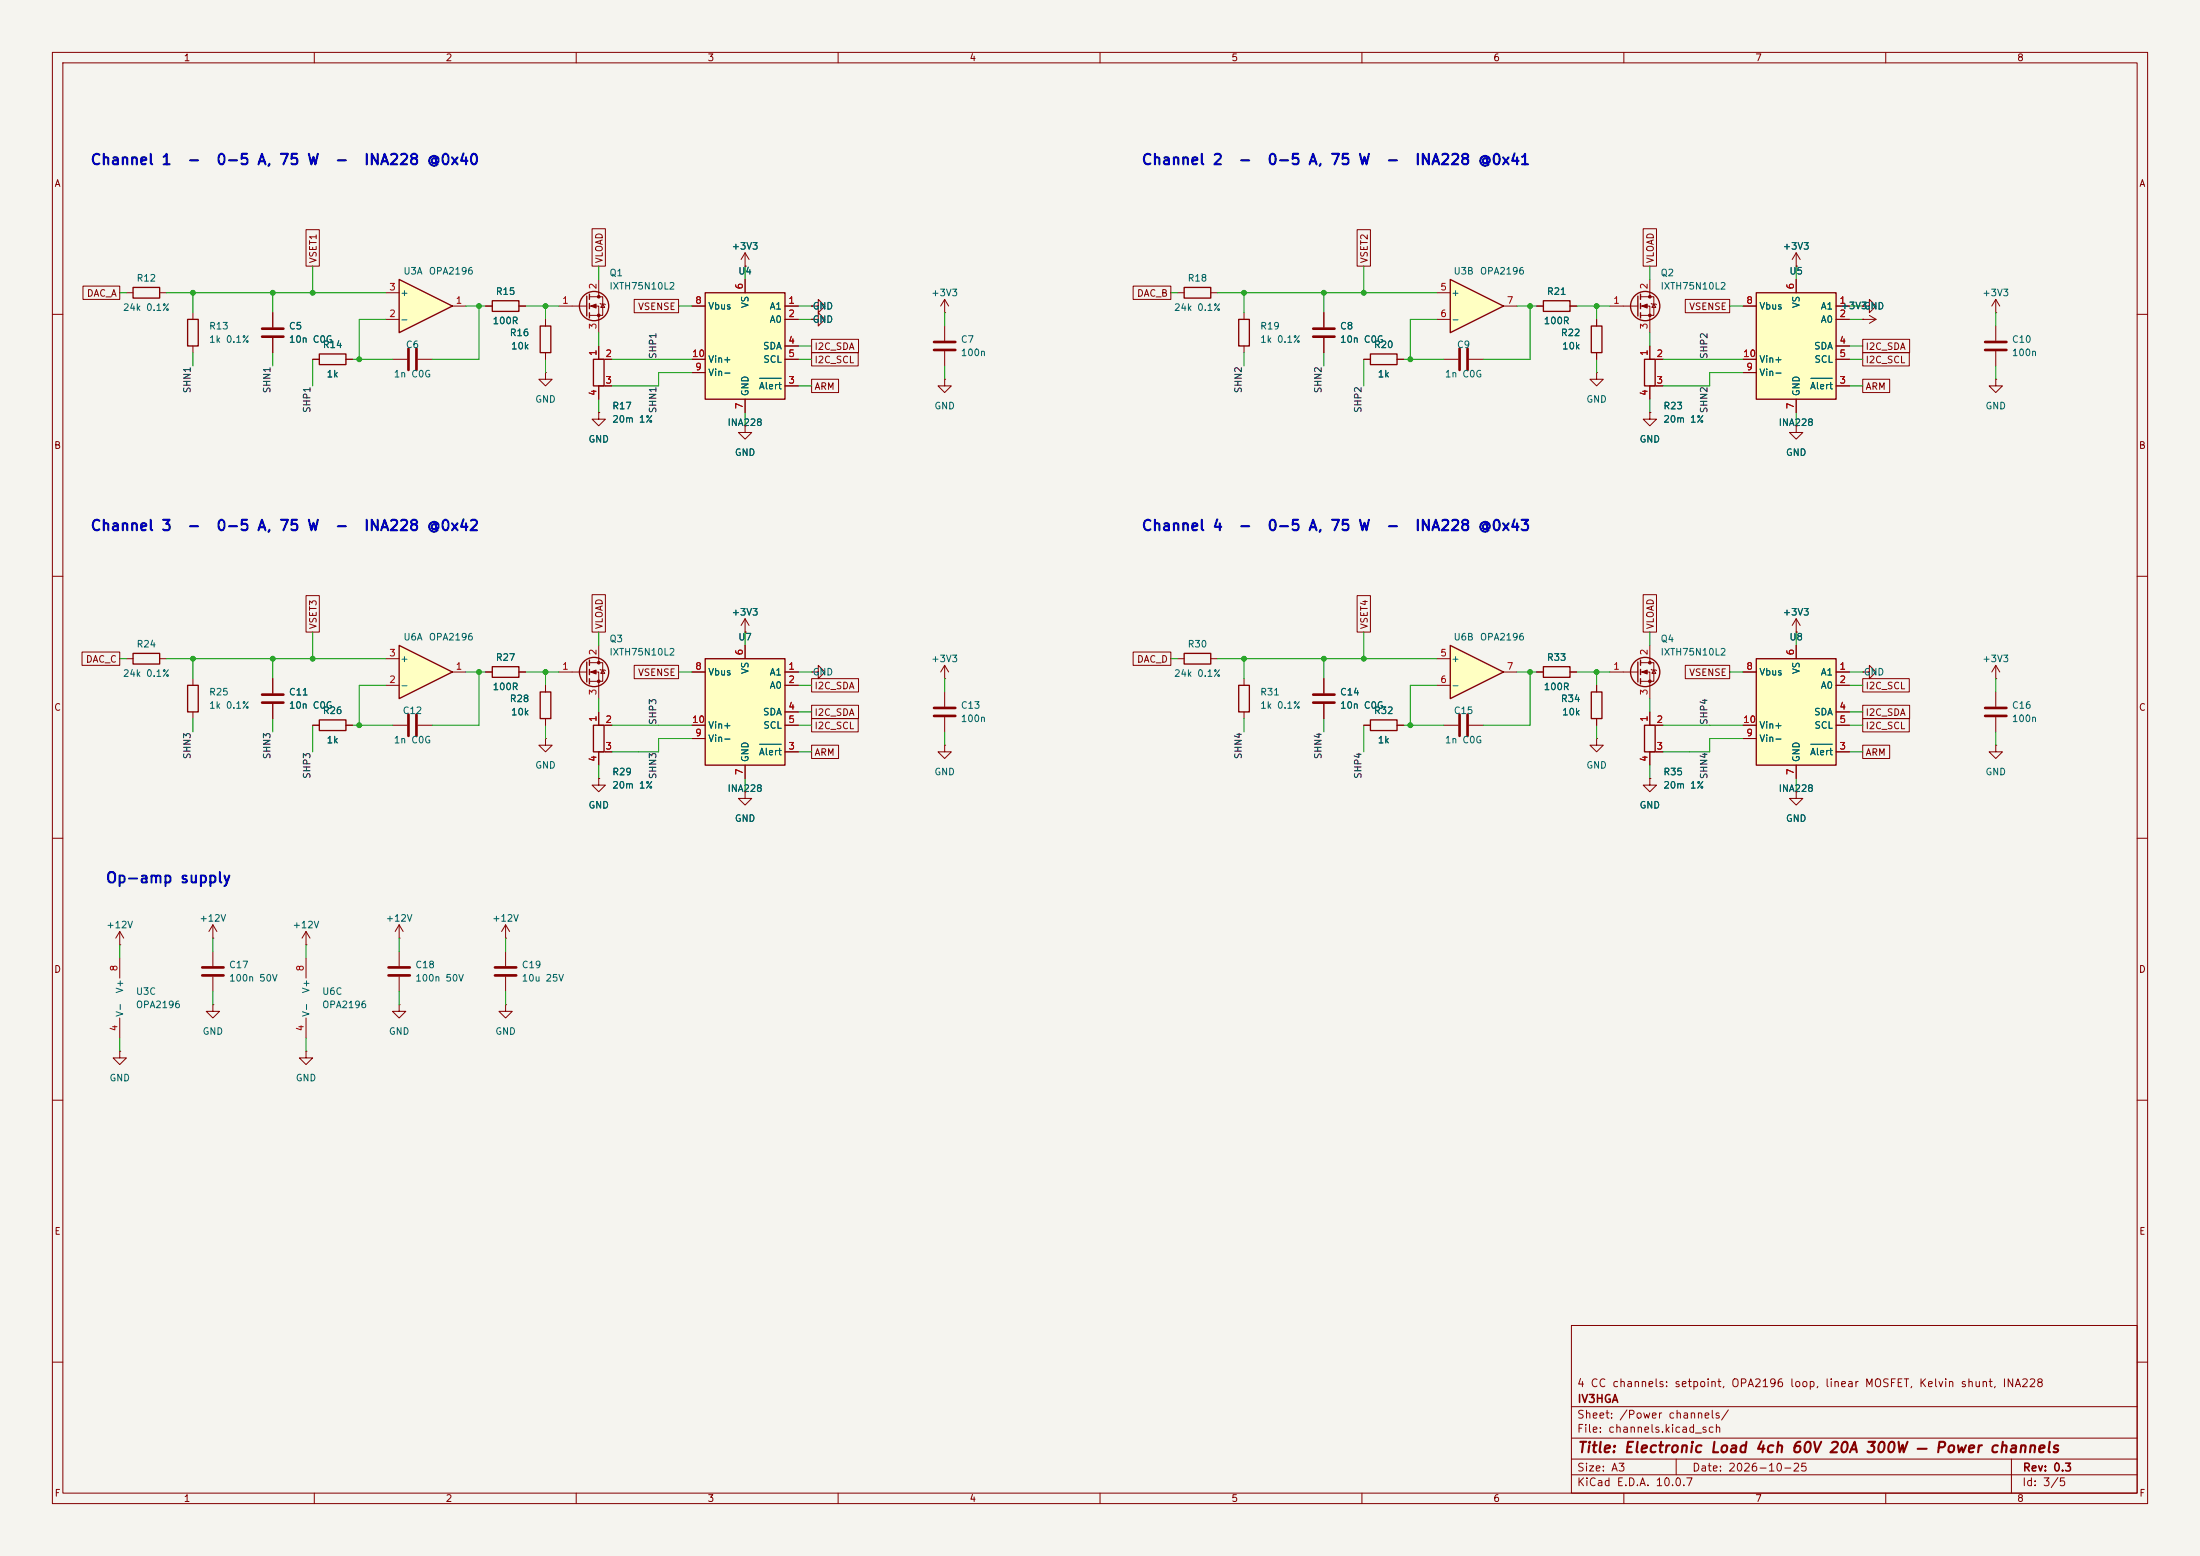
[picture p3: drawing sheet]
<svg xmlns="http://www.w3.org/2000/svg" width="420mm" height="297mm" viewBox="0 0 420 297" stroke-linecap="round" stroke-linejoin="round" font-family="sans-serif">
<path d="M0 0h420v297h-420z" fill="#f5f4ef" stroke="#f5f4ef" stroke-width=".19"/>
<g fill="none" stroke="#840000" stroke-width=".19">
<path d="M10 10h400v277h-400zM12 12h396v273h-396zM60 10v2M110 10v2M160 10v2M210 10v2M260 10v2M310 10v2M360 10v2M24.1 55.9h1.3M30.5 55.9h1.2M36.8 59.7v1.3"/>
<path d="M106.7 58.4h5.3M112.5 56.6h2.6v3.6h-2.6M112.5 58.4h1.8v5.1M114.3 53.3v3.3M114.6 57.9l1 .3M115.1 58l.3 .7h-.7zM10 60h2M36.8 66v1.3M59.7 68.6h1.3M66 68.6h1.3M408 60h2M10 110h2"/>
<path d="M408 110h2M307.3 128.3h5.4M313.2 126.5h2.5v3.5h-2.5M313.2 128.3h1.8v5.1M315 123.2v3.3M315.2 127.8l1 .2M315.7 127.9l.4 .6h-.8zM10 160h2M342.9 151.1v1.3h1.3l-1.3 1.3-1.3-1.3h1.3M342.9 151.1h.1M408 160h2M10 210h2"/>
<path d="M408 210h2M300 253h108v32h-108zM10 260h2M300 278.5h108M300 274.5h108M300 268.5h108M320 278.5v3M384 278.5v6.5M408 260h2M60 285v2M110 285v2M160 285v2"/>
<path d="M210 285v2M260 285v2M300 281.5h108M310 285v2M360 285v2"/>
</g>
<g fill="none" stroke="#840000" stroke-width=".25">
<path d="M25.4 54.9h5.1v2h-5.1zM112 56.5v3.8M112.5 56.1v1.1M112.5 57.9v1M112.5 59.7v1M35.8 61h2v5h-2zM61 67.6h5v2h-5zM312.7 126.4v3.8M313.2 126v1M313.2 127.8v1M313.2 129.5v1.1"/>
<circle cx="113.4" cy="58.4" r="2.79"/>
<circle cx="314.1" cy="128.3" r="2.79"/>
</g>
<g fill="#840000" stroke="#840000" stroke-width=".19">
<path d="M112.8 58.4l1-.4v.8z"/>
<path d="M313.4 128.3l1.1-.4v.8z"/>
<circle cx="114.3" cy="56.6" r=".25"/>
<circle cx="114.3" cy="60.2" r=".25"/>
<circle cx="315" cy="126.5" r=".25"/>
<circle cx="315" cy="130" r=".25"/>
</g>
<path d="M76.2 53.3l10.2 5.1-10.2 5.1z" fill="#ffffc2"/>
<path d="M76.2 53.3l10.2 5.1-10.2 5.1zM94 57.4h5.1v2h-5.1zM103.1 62.2h2.1v5.1h-2.1z" fill="none" stroke="#840000" stroke-width=".25"/>
<path d="M73.7 55.9h2.5M86.4 58.4h2.5M92.7 58.4h1.3M99.1 58.4h1.2M73.7 61h2.5M74.9 68.6h2.8M79.8 68.6h2.7M104.1 61v1.2M104.1 67.3v1.3" fill="none" stroke="#840000" stroke-width=".19"/>
<path d="M78 66.5v4.1M79.5 66.5v4.1" fill="none" stroke="#840000" stroke-width=".51"/>
<path d="M335.3 125.7h15.2v20.4h-15.2z" fill="#ffffc2"/>
<path d="M113.3 68.6h2v5.1h-2zM335.3 125.7h15.2v20.4h-15.2z" fill="none" stroke="#840000" stroke-width=".25"/>
<g fill="none" stroke="#840000" stroke-width=".19">
<path d="M142.2 50.8h.1M142.2 48.3l-.7 1.2M142.2 48.3l.8 1.2M142.2 48.3v2.5M104.1 71.1v1.3h1.3l-1.3 1.3-1.2-1.3h1.2M104.1 71.1h.1M114.3 78.7v1.3h1.3l-1.3 1.3-1.3-1.3h1.3M114.3 78.7h.1M114.3 66v2.6h2.5M116.8 73.7h-2.5v2.5M332.7 128.3h2.6M332.7 138.4h2.6"/>
<path d="M342.9 123.2v2.5M350.5 128.3h2.6M350.5 130.8h2.6M350.5 135.9h2.6M350.5 138.4h2.6M332.7 141h2.6M342.9 146.1v2.5M350.5 143.5h2.6"/>
</g>
<path d="M345.7 142.1h4.1" fill="none" stroke="#006464" stroke-width=".19"/>
<path d="M134.6 55.9h15.3v20.3h-15.3z" fill="#ffffc2"/>
<path d="M134.6 55.9h15.3v20.3h-15.3z" fill="none" stroke="#840000" stroke-width=".25"/>
<g fill="none" stroke="#840000" stroke-width=".19">
<path d="M132.1 58.4h2.5M142.2 53.3v2.6M149.9 58.4h2.5M154.9 58.4h1.3v-1.2l1.3 1.2-1.3 1.3v-1.3M154.9 58.4h.1M132.1 68.6h2.5M132.1 71.1h2.5M142.2 76.2v2.5M149.9 61h2.5M149.9 73.7h2.5M149.9 66h2.5M149.9 68.6h2.5"/>
<path d="M154.9 61h1.3v-1.3l1.3 1.3-1.3 1.2v-1.2M154.9 61h.1"/>
</g>
<path d="M145 72.2h4.1" fill="none" stroke="#006464" stroke-width=".19"/>
<path d="M76.2 123.2l10.2 5.1-10.2 5.1z" fill="#ffffc2"/>
<path d="M313.9 68.6h2.1v5.1h-2.1zM76.2 123.2l10.2 5.1-10.2 5.1z" fill="none" stroke="#840000" stroke-width=".25"/>
<g fill="none" stroke="#840000" stroke-width=".19">
<path d="M381 59.7h.1M381 57.2l-.8 1.2M381 57.2l.8 1.2M381 57.2v2.5M315 78.7v1.3h1.2l-1.2 1.3-1.3-1.3h1.3M315 78.7h.1M315 66v2.6h2.5M317.5 73.7h-2.5v2.5M73.7 130.8h2.5M73.7 125.7h2.5M86.4 128.3h2.5M304.8 141v1.2h1.3l-1.3 1.3-1.3-1.3h1.3"/>
<path d="M304.8 141h.1"/>
</g>
<path d="M335.3 55.9h15.2v20.3h-15.2z" fill="#ffffc2"/>
<path d="M335.3 55.9h15.2v20.3h-15.2zM313.9 138.4h2.1v5.1h-2.1z" fill="none" stroke="#840000" stroke-width=".25"/>
<g fill="none" stroke="#840000" stroke-width=".19">
<path d="M332.7 58.4h2.6M342.9 50.8h.1M342.9 48.3v2.5M342.9 53.3v2.6M342.9 48.3l-.8 1.2M342.9 48.3l.8 1.2M350.5 58.4h2.6M355.6 58.4h1.3v-1.2l1.2 1.2-1.2 1.3v-1.3M355.6 58.4h.1M332.7 68.6h2.6M332.7 71.1h2.6M342.9 76.2v2.5"/>
<path d="M350.5 61h2.6M350.5 73.7h2.6M350.5 66h2.6M350.5 68.6h2.6M355.6 61h.1M355.6 61h2.5M356.9 60.2l1.2 .8M358.1 61l-1.2 .7M381 72.4v1.3h1.3l-1.3 1.2-1.3-1.2h1.3M381 72.4h.1M381 62.2v2.8M381 67.1v2.8"/>
<path d="M342.9 81.3v1.3h1.3l-1.3 1.2-1.3-1.2h1.3M342.9 81.3h.1M342.9 118.1v2.6M342.9 118.1l-.8 1.3M342.9 118.1l.8 1.3M74.9 138.4h2.8M79.8 138.4h2.7M315 135.9v2.5h2.5M342.9 120.7h.1M355.6 128.3h1.3v-1.3l1.2 1.3-1.2 1.2v-1.2M355.6 128.3h.1M381 129.5h.1"/>
<path d="M381 127v2.5M381 132.1v2.8M381 136.9v2.8M381 127l-.8 1.3M381 127l.8 1.3M315 148.6v1.3h1.2l-1.2 1.2-1.3-1.2h1.3M315 148.6h.1M317.5 143.5h-2.5v2.6M381 142.2v1.3h1.3l-1.3 1.3-1.3-1.3h1.3M381 142.2h.1"/>
</g>
<path d="M345.7 72.2h4.1" fill="none" stroke="#006464" stroke-width=".19"/>
<path d="M379 65.3h4M379 66.8h4M78 136.4v4.1M79.5 136.4v4.1M379 135.1h4M379 136.7h4" fill="none" stroke="#840000" stroke-width=".51"/>
<path d="M134.6 125.7h15.3v20.4h-15.3z" fill="#ffffc2"/>
<g fill="none" stroke="#840000" stroke-width=".25">
<path d="M312.7 56.5v3.8M313.2 56.1v1.1M313.2 57.9v1M313.2 59.7v1M25.4 124.7h5.1v2h-5.1zM35.8 130.8h2v5.1h-2zM61 137.4h5v2h-5zM94 127.3h5.1v2h-5.1zM103.1 132.1h2.1v5.1h-2.1zM112 126.4v3.8M112.5 126v1M112.5 127.8v1"/>
<path d="M112.5 129.5v1.1M113.3 138.4h2v5.1h-2zM134.6 125.7h15.3v20.4h-15.3zM226.1 124.7h5v2h-5zM236.5 130.8h2v5.1h-2zM261.6 137.4h5.1v2h-5.1zM303.8 132.1h2v5.1h-2z"/>
<circle cx="314.1" cy="58.4" r="2.79"/>
<circle cx="113.4" cy="128.3" r="2.79"/>
</g>
<g fill="none" stroke="#840000" stroke-width=".19">
<path d="M52.1 59.7v2.8M180.3 59.7h.1M180.3 57.2v2.5M180.3 57.2l-.7 1.2M180.3 57.2l.8 1.2M307.3 58.4h5.4M313.2 56.6h2.5v3.6h-2.5M313.2 58.4h1.8v5.1M315 53.3v3.3M315.2 57.9l1 .3M315.7 58l.4 .7h-.8zM52.1 64.5v2.8"/>
<path d="M180.3 72.4v1.3h1.3l-1.3 1.2-1.2-1.2h1.2M180.3 72.4h.1M180.3 62.2v2.8M180.3 67.1v2.8M142.2 81.3v1.3h1.3l-1.3 1.2-1.2-1.2h1.2M142.2 81.3h.1M142.2 118.1v2.6M142.2 118.1l-.7 1.3M142.2 118.1l.8 1.3M24.1 125.7h1.3M30.5 125.7h1.2M36.8 129.5v1.3"/>
<path d="M36.8 135.9v1.3M52.1 129.5v2.8M52.1 134.4v2.8M59.7 138.4h1.3M66 138.4h1.3M92.7 128.3h1.3M99.1 128.3h1.2M104.1 130.8v1.3M104.1 137.2v1.2M106.7 128.3h5.3M112.5 126.5h2.6v3.5h-2.6M112.5 128.3h1.8v5.1"/>
<path d="M114.3 135.9v2.5h2.5M114.3 123.2v3.3M114.6 127.8l1 .2M115.1 127.9l.3 .6h-.7zM132.1 128.3h2.5M132.1 138.4h2.5M142.2 120.7h.1M142.2 123.2v2.5M149.9 128.3h2.5M149.9 130.8h2.5M149.9 135.9h2.5M149.9 138.4h2.5"/>
<path d="M154.9 128.3h1.3v-1.3l1.3 1.3-1.3 1.2v-1.2M154.9 128.3h.1M180.3 129.5h.1M180.3 127v2.5M180.3 132.1v2.8M180.3 136.9v2.8M180.3 127l-.7 1.3M180.3 127l.8 1.3M224.8 125.7h1.3M231.1 125.7h1.3M237.5 129.5v1.3M237.5 135.9v1.3"/>
<path d="M252.7 129.5v2.8M252.7 134.4v2.8M260.3 138.4h1.3M266.7 138.4h1.3M275.6 138.4h2.8M280.4 138.4h2.8M304.8 130.8v1.3M304.8 137.2v1.2M104.1 141v1.2h1.3l-1.3 1.3-1.2-1.3h1.2M104.1 141h.1M114.3 148.6v1.3h1.3l-1.3 1.2-1.3-1.2h1.3M114.3 148.6h.1"/>
<path d="M116.8 143.5h-2.5v2.6M132.1 141h2.5M142.2 151.1v1.3h1.3l-1.3 1.3-1.2-1.3h1.2M142.2 151.1h.1M142.2 146.1v2.5M149.9 143.5h2.5M180.3 142.2v1.3h1.3l-1.3 1.3-1.2-1.3h1.2M180.3 142.2h.1M22.9 177.8v2.5M22.9 177.8l-.8 1.3M22.9 177.8l.7 1.3M40.6 179.1h.1"/>
<path d="M40.6 176.5l-.7 1.3M40.6 176.5l.8 1.3M40.6 176.5v2.6M58.4 177.8v2.5M58.4 177.8l-.7 1.3M58.4 177.8l.8 1.3M76.2 179.1h.1M76.2 176.5l-.8 1.3M76.2 176.5l.8 1.3M76.2 176.5v2.6M96.5 179.1h.1M96.5 176.5v2.6"/>
<path d="M96.5 176.5l-.7 1.3M96.5 176.5l.8 1.3M22.9 180.3h.1M22.9 182.9v3.8M22.9 194.3v3.8M40.6 191.8v1.2h1.3l-1.3 1.3-1.2-1.3h1.2M40.6 191.8h.1M40.6 181.6v2.8M40.6 186.4v2.8M58.4 180.3h.1M58.4 182.9v3.8M58.4 194.3v3.8"/>
<path d="M76.2 191.8v1.2h1.3l-1.3 1.3-1.3-1.3h1.3M76.2 191.8h.1M76.2 181.6v2.8M76.2 186.4v2.8M96.5 191.8v1.2h1.3l-1.3 1.3-1.3-1.3h1.3M96.5 191.8h.1M96.5 181.6v2.8M96.5 186.4v2.8M22.9 200.7v1.2h1.2l-1.2 1.3-1.3-1.3h1.3M22.9 200.7h.1M58.4 200.7v1.2h1.3l-1.3 1.3-1.3-1.3h1.3M58.4 200.7h.1"/>
</g>
<path d="M145 142.1h4.1" fill="none" stroke="#006464" stroke-width=".19"/>
<g fill="none" stroke="#840000" stroke-width=".51">
<path d="M50 62.7h4.1M50 64.3h4.1M178.3 65.3h4.1M178.3 66.8h4.1M50 132.6h4.1M50 134.1h4.1M178.3 135.1h4.1M178.3 136.7h4.1M250.7 132.6h4.1M250.7 134.1h4.1M278.6 136.4v4.1M280.2 136.4v4.1"/>
<path d="M38.6 184.7h4.1M38.6 186.2h4.1M74.2 184.7h4M74.2 186.2h4M94.5 184.7h4.1M94.5 186.2h4.1"/>
</g>
<g fill="#840000" stroke="#840000" stroke-width=".19">
<path d="M112.8 128.3l1-.4v.8z"/>
<path d="M313.4 58.4l1.1-.4v.8z"/>
<circle cx="114.3" cy="126.5" r=".25"/>
<circle cx="114.3" cy="130" r=".25"/>
<circle cx="315" cy="56.6" r=".25"/>
<circle cx="315" cy="60.2" r=".25"/>
</g>
<path d="M276.9 123.2l10.1 5.1-10.1 5.1z" fill="#ffffc2"/>
<path d="M226.1 54.9h5v2h-5zM294.6 57.4h5.1v2h-5.1zM236.5 61h2v5h-2zM303.8 62.2h2v5.1h-2zM276.9 123.2l10.1 5.1-10.1 5.1z" fill="none" stroke="#840000" stroke-width=".25"/>
<g fill="none" stroke="#840000" stroke-width=".19">
<path d="M224.8 55.9h1.3M231.1 55.9h1.3M237.5 59.7v1.3M252.7 59.7v2.8M293.4 58.4h1.2M299.7 58.4h1.3M237.5 66v1.3M252.7 64.5v2.8M304.8 71.1v1.3h1.3l-1.3 1.3-1.3-1.3h1.3M304.8 71.1h.1M304.8 61v1.2M304.8 67.3v1.3"/>
<path d="M274.3 125.7h2.6M274.3 130.8h2.6M287 128.3h2.6"/>
</g>
<path d="M250.7 62.7h4.1M250.7 64.3h4.1" fill="none" stroke="#840000" stroke-width=".51"/>
<path d="M276.9 53.3l10.1 5.1-10.1 5.1z" fill="#ffffc2"/>
<path d="M276.9 53.3l10.1 5.1-10.1 5.1zM261.6 67.6h5.1v2h-5.1zM294.6 127.3h5.1v2h-5.1z" fill="none" stroke="#840000" stroke-width=".25"/>
<g fill="none" stroke="#840000" stroke-width=".19">
<path d="M15.8 54.6h7.1v2.6h-7.1zM52.1 59.7v2.8M58.4 43.8h2.6v7h-2.6zM92.7 58.4h1.3M99.1 58.4h1.2M113 43.7h2.6v7.1h-2.6zM121.1 57.1h8.4v2.6h-8.4zM132.1 58.4h2.5M142.2 50.8h.1M142.2 53.3v2.6M149.9 58.4h2.5M154.9 58.4h.1"/>
<path d="M216.3 54.6h7.2v2.6h-7.2zM252.7 59.7v2.8M259.1 43.8h2.5v7h-2.5zM274.3 55.9h2.6M287 58.4h2.6M293.4 58.4h1.2M299.7 58.4h1.3M313.7 43.7h2.5v7.1h-2.5zM321.7 57.1h8.5v2.6h-8.5zM332.7 58.4h2.6M342.9 50.8h.1M342.9 53.3v2.6"/>
<path d="M350.5 58.4h2.6M355.6 58.4h.1M52.1 64.5v2.8M59.7 68.6h1.3M66 68.6h1.3M104.1 61v1.2M104.1 67.3v1.3M114.3 78.7h.1M114.3 66v2.6M114.3 73.7v2.5M115.6 68.6h1.2M115.6 73.7h1.2"/>
<path d="M132.1 68.6h2.5M132.1 71.1h2.5M142.2 76.2v2.5M149.9 61h2.5M149.9 68.6h2.5M149.9 73.7h2.5M149.9 66h2.5M154.9 67.3h8.9v2.6h-8.9zM154.9 72.4h5.2v2.5h-5.2zM154.9 64.8h9v2.5h-9zM154.9 61h.1M252.7 64.5v2.8"/>
<path d="M260.3 68.6h1.3M266.7 68.6h1.3M274.3 61h2.6M275.6 68.6h2.8M280.4 68.6h2.8M304.8 61v1.2M304.8 67.3v1.3M315 78.7h.1M315 66v2.6M315 73.7v2.5M316.2 68.6h1.3M316.2 73.7h1.3"/>
<path d="M332.7 68.6h2.6M332.7 71.1h2.6M342.9 76.2v2.5M350.5 61h2.6M350.5 68.6h2.6M350.5 73.7h2.6M350.5 66h2.6M355.6 72.4h5.1v2.5h-5.1zM355.6 64.8h9v2.5h-9zM355.6 67.3h8.9v2.6h-8.9zM355.6 61h.1M142.2 81.3h.1"/>
<path d="M342.9 81.3h.1M58.4 113.7h2.6v7h-2.6zM113 113.5h2.6v7.2h-2.6zM259.1 113.7h2.5v7h-2.5zM313.7 113.5h2.5v7.2h-2.5zM15.7 124.5h7.2v2.5h-7.2zM52.1 129.5v2.8M52.1 134.4v2.8M59.7 138.4h1.3M66 138.4h1.3M92.7 128.3h1.3M99.1 128.3h1.2"/>
<path d="M104.1 130.8v1.3M104.1 137.2v1.2M114.3 135.9v2.5M115.6 138.4h1.2M121.1 127h8.4v2.5h-8.4zM132.1 128.3h2.5M132.1 138.4h2.5M142.2 120.7h.1M142.2 123.2v2.5M149.9 128.3h2.5M149.9 138.4h2.5M149.9 130.8h2.5"/>
<path d="M149.9 135.9h2.5M154.9 129.5h9v2.6h-9zM154.9 137.2h8.9v2.5h-8.9zM154.9 134.6h9v2.6h-9zM216.3 124.5h7.2v2.5h-7.2zM252.7 129.5v2.8M252.7 134.4v2.8M260.3 138.4h1.3M266.7 138.4h1.3M293.4 128.3h1.2M299.7 128.3h1.3M304.8 130.8v1.3"/>
<path d="M304.8 137.2v1.2M315 135.9v2.5M316.2 138.4h1.3M321.7 127h8.5v2.5h-8.5zM332.7 128.3h2.6M332.7 138.4h2.6M342.9 120.7h.1M342.9 123.2v2.5M350.5 128.3h2.6M350.5 138.4h2.6M350.5 130.8h2.6M350.5 135.9h2.6"/>
<path d="M355.6 134.6h9v2.6h-9zM355.6 129.5h8.9v2.6h-8.9zM355.6 137.2h8.9v2.5h-8.9zM114.3 148.6h.1M114.3 143.5v2.6M115.6 143.5h1.2M132.1 141h2.5M142.2 151.1h.1M142.2 146.1v2.5M149.9 143.5h2.5M154.9 142.2h5.2v2.6h-5.2zM315 148.6h.1"/>
<path d="M315 143.5v2.6M316.2 143.5h1.3M332.7 141h2.6M342.9 151.1h.1M342.9 146.1v2.5M350.5 143.5h2.6M355.6 142.2h5.1v2.6h-5.1z"/>
</g>
<path d="M278.6 66.5v4.1M280.2 66.5v4.1" fill="none" stroke="#840000" stroke-width=".51"/>
<g fill="none" stroke="#009600" stroke-width=".19">
<path d="M22.9 55.9h1.2M31.7 55.9h42M36.8 55.9v3.8M52.1 55.9v3.8M59.7 50.8v5.1M88.9 58.4h3.8M91.4 58.4v10.2h-8.9M100.3 58.4h6.4M104.1 58.4v2.6M114.3 50.8v2.5M129.5 58.4h2.6M142.2 50.8v2.5"/>
<path d="M152.4 58.4h2.5M180.3 59.7v2.5M223.5 55.9h1.3M232.4 55.9h41.9M237.5 55.9v3.8M252.7 55.9v3.8M260.3 50.8v5.1M289.6 58.4h3.8M292.1 58.4v10.2h-8.9M301 58.4h6.3M304.8 58.4v2.6M315 50.8v2.5"/>
<path d="M330.2 58.4h2.5M342.9 50.8v2.5M353.1 58.4h2.5M381 59.7v2.5M36.8 67.3v2.6M52.1 67.3v2.6M59.7 68.6v5.1M67.3 68.6h7.6M73.7 61h-5.1v7.6M104.1 68.6v2.5M114.3 63.5v2.5M114.3 76.2v2.5"/>
<path d="M116.8 68.6h15.3M132.1 71.1h-6.4v2.6h-8.9M142.2 78.7v2.6M152.4 68.6h2.5M152.4 73.7h2.5M152.4 66h2.5M152.4 61h2.5M180.3 69.9v2.5M237.5 67.3v2.6M252.7 67.3v2.6M260.3 68.6v5.1M268 68.6h7.6"/>
<path d="M274.3 61h-5.1v7.6M304.8 68.6v2.5M315 63.5v2.5M315 76.2v2.5M317.5 68.6h15.2M332.7 71.1h-6.3v2.6h-8.9M342.9 78.7v2.6M353.1 68.6h2.5M353.1 73.7h2.5M353.1 66h2.5M353.1 61h2.5M381 69.9v2.5"/>
<path d="M22.9 125.7h1.2M31.7 125.7h42M36.8 125.7v3.8M36.8 137.2v2.5M52.1 125.7v3.8M52.1 137.2v2.5M59.7 120.7v5M59.7 138.4v5.1M67.3 138.4h7.6M73.7 130.8h-5.1v7.6M88.9 128.3h3.8M91.4 128.3v10.1h-8.9"/>
<path d="M100.3 128.3h6.4M104.1 128.3v2.5M104.1 138.4v2.6M114.3 120.7v2.5M114.3 133.4v2.5M116.8 138.4h15.3M129.5 128.3h2.6M142.2 120.7v2.5M152.4 128.3h2.5M152.4 135.9h2.5M152.4 138.4h2.5M152.4 130.8h2.5"/>
<path d="M180.3 129.5v2.6M180.3 139.7v2.5M223.5 125.7h1.3M232.4 125.7h41.9M237.5 125.7v3.8M237.5 137.2v2.5M252.7 125.7v3.8M252.7 137.2v2.5M260.3 120.7v5M260.3 138.4v5.1M268 138.4h7.6M274.3 130.8h-5.1v7.6"/>
<path d="M289.6 128.3h3.8M292.1 128.3v10.1h-8.9M301 128.3h6.3M304.8 128.3v2.5M304.8 138.4v2.6M315 120.7v2.5M315 133.4v2.5M317.5 138.4h15.2M330.2 128.3h2.5M342.9 120.7v2.5M353.1 128.3h2.5M353.1 135.9h2.5"/>
<path d="M353.1 138.4h2.5M353.1 130.8h2.5M381 129.5v2.6M381 139.7v2.5M114.3 146.1v2.5M132.1 141h-6.4v2.5h-8.9M142.2 148.6v2.5M152.4 143.5h2.5M315 146.1v2.5M332.7 141h-6.3v2.5h-8.9M342.9 148.6v2.5M353.1 143.5h2.5"/>
<path d="M40.6 179.1v2.5M76.2 179.1v2.5M96.5 179.1v2.5M22.9 180.3v2.6M22.9 198.1v2.6M40.6 189.2v2.6M58.4 180.3v2.6M58.4 198.1v2.6M76.2 189.2v2.6M96.5 189.2v2.6"/>
</g>
<path d="M145 72.2h4.1M345.7 72.2h4.1M145 142.1h4.1M345.7 142.1h4.1" fill="none" stroke="#006464" stroke-width=".19"/>
<g fill="#009600" stroke="#009600" stroke-width=".19">
<circle cx="260.3" cy="55.9" r=".46"/>
<circle cx="304.8" cy="58.4" r=".46"/>
<circle cx="237.5" cy="55.9" r=".46"/>
<circle cx="252.7" cy="55.9" r=".46"/>
<circle cx="269.2" cy="68.6" r=".46"/>
<circle cx="237.5" cy="125.7" r=".46"/>
<circle cx="292.1" cy="58.4" r=".46"/>
<circle cx="252.7" cy="125.7" r=".46"/>
<circle cx="260.3" cy="125.7" r=".46"/>
<circle cx="269.2" cy="138.4" r=".46"/>
<circle cx="292.1" cy="128.3" r=".46"/>
<circle cx="304.8" cy="128.3" r=".46"/>
<circle cx="36.8" cy="55.9" r=".46"/>
<circle cx="52.1" cy="55.9" r=".46"/>
<circle cx="59.7" cy="55.9" r=".46"/>
<circle cx="68.6" cy="68.6" r=".46"/>
<circle cx="91.4" cy="58.4" r=".46"/>
<circle cx="104.1" cy="58.4" r=".46"/>
<circle cx="91.4" cy="128.3" r=".46"/>
<circle cx="104.1" cy="128.3" r=".46"/>
<circle cx="36.8" cy="125.7" r=".46"/>
<circle cx="52.1" cy="125.7" r=".46"/>
<circle cx="59.7" cy="125.7" r=".46"/>
<circle cx="68.6" cy="138.4" r=".46"/>
</g>
<g font-size="2" fill="#0000c2">
<text x="17.1" y="32">Channel 1</text>
<text x="35.6" y="32">-</text>
<text x="41.1" y="32">0-5 A, 75 W</text>
<text x="63.8" y="32">-</text>
<text x="69.3" y="32">INA228 @0x40</text>
<text x="217.8" y="32">Channel 2</text>
<text x="236.3" y="32">-</text>
<text x="241.8" y="32">0-5 A, 75 W</text>
<text x="264.5" y="32">-</text>
<text x="270" y="32">INA228 @0x41</text>
<text x="17.1" y="101.8">Channel 3</text>
<text x="35.6" y="101.8">-</text>
<text x="41.1" y="101.8">0-5 A, 75 W</text>
<text x="63.8" y="101.8">-</text>
<text x="69.3" y="101.8">INA228 @0x42</text>
<text x="217.8" y="101.8">Channel 4</text>
<text x="236.3" y="101.8">-</text>
<text x="241.8" y="101.8">0-5 A, 75 W</text>
<text x="264.5" y="101.8">-</text>
<text x="270" y="101.8">INA228 @0x43</text>
<text x="20.1" y="169.1">Op-amp supply</text>
</g>
<text font-size="2" fill="#840000" x="301" y="277.8">Title: Electronic Load 4ch 60V 20A 300W — Power channels</text>
<g font-size="1.5" fill="#840000">
<text x="300.9" y="265.1">4 CC channels: setpoint, OPA2196 loop, linear MOSFET, Kelvin shunt, INA228</text>
<text x="301" y="268.1">IV3HGA</text>
<text x="300.9" y="273.8">File: channels.kicad_sch</text>
<text x="300.9" y="271.1">Sheet: /Power channels/</text>
<text x="300.9" y="281.2">Size: A3</text>
<text x="322.9" y="281.2">Date: 2026-10-25</text>
<text x="386" y="281.2">Rev: 0.3</text>
<text x="300.9" y="284">KiCad E.D.A. 10.0.7</text>
<text x="385.9" y="284">Id: 3/5</text>
</g>
<g font-size="1.3" fill="#840000">
<text x="35" y="12">1</text>
<text x="85" y="12">2</text>
<text x="135" y="12">3</text>
<text x="185" y="12">4</text>
<text x="235" y="12">5</text>
<text x="285" y="12">6</text>
<text x="335" y="12">7</text>
<text x="385" y="12">8</text>
<text x="10.3" y="36">A</text>
<text x="408.3" y="36">A</text>
<text x="60.7" y="50.4" transform="rotate(-90 60.7 50.4)">VSET1</text>
<text x="115.4" y="50.4" transform="rotate(-90 115.4 50.4)">VLOAD</text>
<text x="261.4" y="50.4" transform="rotate(-90 261.4 50.4)">VSET2</text>
<text x="316" y="50.4" transform="rotate(-90 316 50.4)">VLOAD</text>
<text x="16.5" y="56.9">DAC_A</text>
<text x="121.7" y="59.5">VSENSE</text>
<text x="217" y="56.9">DAC_B</text>
<text x="322.4" y="59.5">VSENSE</text>
<text x="155.4" y="69.6">I2C_SCL</text>
<text x="155.4" y="67.1">I2C_SDA</text>
<text x="356" y="67.1">I2C_SDA</text>
<text x="356" y="69.6">I2C_SCL</text>
<text x="155.4" y="74.7">ARM</text>
<text x="356" y="74.7">ARM</text>
<text x="10.2" y="86">B</text>
<text x="408.2" y="86">B</text>
<text x="60.7" y="120.2" transform="rotate(-90 60.7 120.2)">VSET3</text>
<text x="115.4" y="120.2" transform="rotate(-90 115.4 120.2)">VLOAD</text>
<text x="261.4" y="120.2" transform="rotate(-90 261.4 120.2)">VSET4</text>
<text x="316" y="120.2" transform="rotate(-90 316 120.2)">VLOAD</text>
<text x="16.3" y="126.8">DAC_C</text>
<text x="121.7" y="129.3">VSENSE</text>
<text x="155.4" y="131.9">I2C_SDA</text>
<text x="217" y="126.8">DAC_D</text>
<text x="322.4" y="129.3">VSENSE</text>
<text x="356" y="131.9">I2C_SCL</text>
<text x="10.2" y="136">C</text>
<text x="155.4" y="136.9">I2C_SDA</text>
<text x="356" y="136.9">I2C_SDA</text>
<text x="408.2" y="136">C</text>
<text x="155.4" y="139.5">I2C_SCL</text>
<text x="356" y="139.5">I2C_SCL</text>
<text x="155.4" y="144.6">ARM</text>
<text x="356" y="144.6">ARM</text>
<text x="10.2" y="186">D</text>
<text x="408.2" y="186">D</text>
<text x="10.3" y="236">E</text>
<text x="408.3" y="236">E</text>
<text x="10.3" y="286">F</text>
<text x="35" y="287">1</text>
<text x="85" y="287">2</text>
<text x="135" y="287">3</text>
<text x="185" y="287">4</text>
<text x="235" y="287">5</text>
<text x="285" y="287">6</text>
<text x="335" y="287">7</text>
<text x="385" y="287">8</text>
<text x="408.3" y="286">F</text>
</g>
<g font-size="1.3" fill="#006464">
<text x="139.6" y="48">+3V3</text>
<text x="340.2" y="48">+3V3</text>
<text x="76.9" y="52.7">U3A</text>
<text x="81.8" y="52.7">OPA2196</text>
<text x="116.2" y="53">Q1</text>
<text x="140.8" y="52.7">U4</text>
<text x="277.4" y="52.7">U3B</text>
<text x="282.4" y="52.7">OPA2196</text>
<text x="316.9" y="53">Q2</text>
<text x="341.5" y="52.7">U5</text>
<text x="23.4" y="59.6">24k 0.1%</text>
<text x="26" y="54">R12</text>
<text x="76.3" y="56.8">+</text>
<text x="94.5" y="56.6">R15</text>
<text x="116.2" y="55.6">IXTH75N10L2</text>
<text x="135.1" y="59.4">Vbus</text>
<text x="143.2" y="58.9" transform="rotate(-90 143.2 58.9)">VS</text>
<text x="146.8" y="59.4">A1</text>
<text x="155" y="59.4">GND</text>
<text x="177.7" y="56.8">+3V3</text>
<text x="224" y="59.6">24k 0.1%</text>
<text x="226.6" y="54">R18</text>
<text x="277" y="56.8">+</text>
<text x="295.2" y="56.6">R21</text>
<text x="316.9" y="55.6">IXTH75N10L2</text>
<text x="335.8" y="59.4">Vbus</text>
<text x="343.9" y="58.9" transform="rotate(-90 343.9 58.9)">VS</text>
<text x="347.5" y="59.4">A1</text>
<text x="351.3" y="59.3">+3V3</text>
<text x="355.7" y="59.4">GND</text>
<text x="378.3" y="56.8">+3V3</text>
<text x="39.8" y="63.2">R13</text>
<text x="39.8" y="65.7">1k 0.1%</text>
<text x="55.1" y="63.2">C5</text>
<text x="55.1" y="65.7">10n C0G</text>
<text x="76.3" y="61.9">-</text>
<text x="93.9" y="62.2">100R</text>
<text x="97.2" y="64.5">R16</text>
<text x="146.8" y="61.9">A0</text>
<text x="155" y="61.9">GND</text>
<text x="183.3" y="65.7">C7</text>
<text x="240.5" y="63.2">R19</text>
<text x="240.5" y="65.7">1k 0.1%</text>
<text x="255.7" y="63.2">C8</text>
<text x="255.7" y="65.7">10n C0G</text>
<text x="277" y="61.9">-</text>
<text x="294.6" y="62.2">100R</text>
<text x="297.9" y="64.5">R22</text>
<text x="347.5" y="61.9">A0</text>
<text x="384" y="65.7">C10</text>
<text x="61.5" y="66.7">R14</text>
<text x="77.4" y="66.7">C6</text>
<text x="97.5" y="67">10k</text>
<text x="135.1" y="69.5">Vin+</text>
<text x="145.6" y="67">SDA</text>
<text x="145.6" y="69.5">SCL</text>
<text x="183.3" y="68.3">100n</text>
<text x="262.2" y="66.7">R20</text>
<text x="278" y="66.7">C9</text>
<text x="298.1" y="67">10k</text>
<text x="335.8" y="69.5">Vin+</text>
<text x="346.2" y="67">SDA</text>
<text x="346.3" y="69.5">SCL</text>
<text x="384" y="68.3">100n</text>
<text x="62.3" y="72.3">1k</text>
<text x="75.1" y="72.3">1n C0G</text>
<text x="102.1" y="77.2">GND</text>
<text x="135.1" y="72.1">Vin-</text>
<text x="143.2" y="75.7" transform="rotate(-90 143.2 75.7)">GND</text>
<text x="144.8" y="74.6">Alert</text>
<text x="262.9" y="72.3">1k</text>
<text x="275.7" y="72.3">1n C0G</text>
<text x="302.7" y="77.2">GND</text>
<text x="335.8" y="72.1">Vin-</text>
<text x="343.9" y="75.7" transform="rotate(-90 343.9 75.7)">GND</text>
<text x="345.4" y="74.6">Alert</text>
<text x="116.8" y="78.4">R17</text>
<text x="116.8" y="81">20m 1%</text>
<text x="138.8" y="81.6">INA228</text>
<text x="178.3" y="78.4">GND</text>
<text x="317.4" y="78.4">R23</text>
<text x="317.4" y="81">20m 1%</text>
<text x="339.4" y="81.6">INA228</text>
<text x="378.9" y="78.4">GND</text>
<text x="112.2" y="84.8">GND</text>
<text x="140.2" y="87.3">GND</text>
<text x="312.9" y="84.8">GND</text>
<text x="340.8" y="87.3">GND</text>
<text x="139.6" y="117.8">+3V3</text>
<text x="340.2" y="117.8">+3V3</text>
<text x="26" y="123.9">R24</text>
<text x="76.9" y="122.6">U6A</text>
<text x="81.8" y="122.6">OPA2196</text>
<text x="116.2" y="122.9">Q3</text>
<text x="116.2" y="125.4">IXTH75N10L2</text>
<text x="140.8" y="122.6">U7</text>
<text x="226.6" y="123.9">R30</text>
<text x="277.4" y="122.6">U6B</text>
<text x="282.4" y="122.6">OPA2196</text>
<text x="316.9" y="122.9">Q4</text>
<text x="316.9" y="125.4">IXTH75N10L2</text>
<text x="341.5" y="122.6">U8</text>
<text x="23.4" y="129.5">24k 0.1%</text>
<text x="76.3" y="131.8">-</text>
<text x="76.3" y="126.7">+</text>
<text x="94.5" y="126.4">R27</text>
<text x="135.1" y="129.2">Vbus</text>
<text x="143.2" y="128.8" transform="rotate(-90 143.2 128.8)">VS</text>
<text x="146.8" y="129.2">A1</text>
<text x="146.8" y="131.8">A0</text>
<text x="155" y="129.2">GND</text>
<text x="177.7" y="126.7">+3V3</text>
<text x="224" y="129.5">24k 0.1%</text>
<text x="277" y="126.7">+</text>
<text x="277" y="131.8">-</text>
<text x="295.2" y="126.4">R33</text>
<text x="335.8" y="129.2">Vbus</text>
<text x="343.9" y="128.8" transform="rotate(-90 343.9 128.8)">VS</text>
<text x="347.5" y="129.2">A1</text>
<text x="347.5" y="131.8">A0</text>
<text x="355.7" y="129.2">GND</text>
<text x="378.3" y="126.7">+3V3</text>
<text x="39.8" y="133">R25</text>
<text x="39.8" y="135.6">1k 0.1%</text>
<text x="55.1" y="133">C11</text>
<text x="55.1" y="135.6">10n C0G</text>
<text x="61.5" y="136.6">R26</text>
<text x="76.8" y="136.6">C12</text>
<text x="93.9" y="132">100R</text>
<text x="97.2" y="134.3">R28</text>
<text x="97.5" y="136.9">10k</text>
<text x="145.6" y="136.9">SDA</text>
<text x="183.3" y="135.6">C13</text>
<text x="240.5" y="133">R31</text>
<text x="240.5" y="135.6">1k 0.1%</text>
<text x="255.7" y="133">C14</text>
<text x="255.7" y="135.6">10n C0G</text>
<text x="262.2" y="136.6">R32</text>
<text x="277.4" y="136.6">C15</text>
<text x="294.6" y="132">100R</text>
<text x="297.9" y="134.3">R34</text>
<text x="298.1" y="136.9">10k</text>
<text x="346.2" y="136.9">SDA</text>
<text x="384" y="135.6">C16</text>
<text x="62.3" y="142.2">1k</text>
<text x="75.1" y="142.2">1n C0G</text>
<text x="135.1" y="141.9">Vin-</text>
<text x="135.1" y="139.4">Vin+</text>
<text x="145.6" y="139.4">SCL</text>
<text x="183.3" y="138.1">100n</text>
<text x="262.9" y="142.2">1k</text>
<text x="275.7" y="142.2">1n C0G</text>
<text x="335.8" y="141.9">Vin-</text>
<text x="335.8" y="139.4">Vin+</text>
<text x="346.3" y="139.4">SCL</text>
<text x="384" y="138.1">100n</text>
<text x="102.1" y="147">GND</text>
<text x="116.8" y="148.3">R29</text>
<text x="143.2" y="145.6" transform="rotate(-90 143.2 145.6)">GND</text>
<text x="144.8" y="144.5">Alert</text>
<text x="178.3" y="148.3">GND</text>
<text x="302.7" y="147">GND</text>
<text x="317.4" y="148.3">R35</text>
<text x="343.9" y="145.6" transform="rotate(-90 343.9 145.6)">GND</text>
<text x="345.4" y="144.5">Alert</text>
<text x="378.9" y="148.3">GND</text>
<text x="112.2" y="154.6">GND</text>
<text x="116.8" y="150.8">20m 1%</text>
<text x="138.8" y="151.5">INA228</text>
<text x="312.9" y="154.6">GND</text>
<text x="317.4" y="150.8">20m 1%</text>
<text x="339.4" y="151.5">INA228</text>
<text x="140.2" y="157.2">GND</text>
<text x="340.8" y="157.2">GND</text>
<text x="20.2" y="177.5">+12V</text>
<text x="38" y="176.2">+12V</text>
<text x="55.8" y="177.5">+12V</text>
<text x="73.5" y="176.2">+12V</text>
<text x="93.9" y="176.2">+12V</text>
<text x="43.6" y="185.1">C17</text>
<text x="79.2" y="185.1">C18</text>
<text x="99.5" y="185.1">C19</text>
<text x="23.8" y="189.7" transform="rotate(-90 23.8 189.7)">V+</text>
<text x="25.8" y="190.2">U3C</text>
<text x="43.6" y="187.7">100n 50V</text>
<text x="59.4" y="189.7" transform="rotate(-90 59.4 189.7)">V+</text>
<text x="61.4" y="190.2">U6C</text>
<text x="79.2" y="187.7">100n 50V</text>
<text x="99.5" y="187.7">10u 25V</text>
<text x="23.8" y="194.2" transform="rotate(-90 23.8 194.2)">V-</text>
<text x="25.8" y="192.7">OPA2196</text>
<text x="38.6" y="197.8">GND</text>
<text x="59.4" y="194.2" transform="rotate(-90 59.4 194.2)">V-</text>
<text x="61.4" y="192.7">OPA2196</text>
<text x="74.1" y="197.8">GND</text>
<text x="94.5" y="197.8">GND</text>
<text x="20.8" y="206.7">GND</text>
<text x="56.4" y="206.7">GND</text>
</g>
<g font-size="1.3" fill="#a90000">
<text x="74.2" y="55.7">3</text>
<text x="86.9" y="58.3">1</text>
<text x="107.2" y="58.3">1</text>
<text x="114.2" y="55.3" transform="rotate(-90 114.2 55.3)">2</text>
<text x="132.6" y="58.3">8</text>
<text x="142.1" y="55.3" transform="rotate(-90 142.1 55.3)">6</text>
<text x="150.4" y="58.3">1</text>
<text x="274.9" y="55.7">5</text>
<text x="287.6" y="58.3">7</text>
<text x="307.9" y="58.3">1</text>
<text x="314.8" y="55.3" transform="rotate(-90 314.8 55.3)">2</text>
<text x="333.3" y="58.3">8</text>
<text x="342.8" y="55.3" transform="rotate(-90 342.8 55.3)">6</text>
<text x="351.1" y="58.3">1</text>
<text x="74.2" y="60.8">2</text>
<text x="114.2" y="63" transform="rotate(-90 114.2 63)">3</text>
<text x="150.4" y="60.8">2</text>
<text x="150.4" y="65.9">4</text>
<text x="274.9" y="60.8">6</text>
<text x="314.8" y="63" transform="rotate(-90 314.8 63)">3</text>
<text x="351.1" y="60.8">2</text>
<text x="351.1" y="65.9">4</text>
<text x="114.2" y="68" transform="rotate(-90 114.2 68)">1</text>
<text x="115.5" y="68.4">2</text>
<text x="132" y="68.4">10</text>
<text x="132.6" y="71">9</text>
<text x="150.4" y="68.4">5</text>
<text x="314.8" y="68" transform="rotate(-90 314.8 68)">1</text>
<text x="316.1" y="68.4">2</text>
<text x="332.7" y="68.4">10</text>
<text x="333.3" y="71">9</text>
<text x="351.1" y="68.4">5</text>
<text x="114.2" y="75.7" transform="rotate(-90 114.2 75.7)">4</text>
<text x="115.5" y="73.5">3</text>
<text x="150.4" y="73.5">3</text>
<text x="314.8" y="75.7" transform="rotate(-90 314.8 75.7)">4</text>
<text x="316.1" y="73.5">3</text>
<text x="351.1" y="73.5">3</text>
<text x="142.1" y="78.2" transform="rotate(-90 142.1 78.2)">7</text>
<text x="342.8" y="78.2" transform="rotate(-90 342.8 78.2)">7</text>
<text x="74.2" y="125.6">3</text>
<text x="114.2" y="125.2" transform="rotate(-90 114.2 125.2)">2</text>
<text x="142.1" y="125.2" transform="rotate(-90 142.1 125.2)">6</text>
<text x="274.9" y="125.6">5</text>
<text x="314.8" y="125.2" transform="rotate(-90 314.8 125.2)">2</text>
<text x="342.8" y="125.2" transform="rotate(-90 342.8 125.2)">6</text>
<text x="74.2" y="130.7">2</text>
<text x="86.9" y="128.1">1</text>
<text x="107.2" y="128.1">1</text>
<text x="132.6" y="128.1">8</text>
<text x="150.4" y="128.1">1</text>
<text x="150.4" y="130.7">2</text>
<text x="274.9" y="130.7">6</text>
<text x="287.6" y="128.1">7</text>
<text x="307.9" y="128.1">1</text>
<text x="333.3" y="128.1">8</text>
<text x="351.1" y="128.1">1</text>
<text x="351.1" y="130.7">2</text>
<text x="114.2" y="137.9" transform="rotate(-90 114.2 137.9)">1</text>
<text x="114.2" y="132.8" transform="rotate(-90 114.2 132.8)">3</text>
<text x="150.4" y="135.8">4</text>
<text x="314.8" y="137.9" transform="rotate(-90 314.8 137.9)">1</text>
<text x="314.8" y="132.8" transform="rotate(-90 314.8 132.8)">3</text>
<text x="351.1" y="135.8">4</text>
<text x="115.5" y="138.3">2</text>
<text x="115.5" y="143.4">3</text>
<text x="132" y="138.3">10</text>
<text x="132.6" y="140.8">9</text>
<text x="150.4" y="143.4">3</text>
<text x="150.4" y="138.3">5</text>
<text x="316.1" y="138.3">2</text>
<text x="316.1" y="143.4">3</text>
<text x="332.7" y="138.3">10</text>
<text x="333.3" y="140.8">9</text>
<text x="351.1" y="143.4">3</text>
<text x="351.1" y="138.3">5</text>
<text x="114.2" y="145.5" transform="rotate(-90 114.2 145.5)">4</text>
<text x="142.1" y="148.1" transform="rotate(-90 142.1 148.1)">7</text>
<text x="314.8" y="145.5" transform="rotate(-90 314.8 145.5)">4</text>
<text x="342.8" y="148.1" transform="rotate(-90 342.8 148.1)">7</text>
<text x="22.7" y="185.5" transform="rotate(-90 22.7 185.5)">8</text>
<text x="58.3" y="185.5" transform="rotate(-90 58.3 185.5)">8</text>
<text x="22.7" y="196.9" transform="rotate(-90 22.7 196.9)">4</text>
<text x="58.3" y="196.9" transform="rotate(-90 58.3 196.9)">4</text>
</g>
<g font-size="1.3" fill="#0f0f0f">
<text x="125.6" y="68.6" transform="rotate(-90 125.6 68.6)">SHP1</text>
<text x="326.3" y="68.6" transform="rotate(-90 326.3 68.6)">SHP2</text>
<text x="36.7" y="75.2" transform="rotate(-90 36.7 75.2)">SHN1</text>
<text x="51.9" y="75.2" transform="rotate(-90 51.9 75.2)">SHN1</text>
<text x="237.4" y="75.2" transform="rotate(-90 237.4 75.2)">SHN2</text>
<text x="252.6" y="75.2" transform="rotate(-90 252.6 75.2)">SHN2</text>
<text x="59.6" y="78.9" transform="rotate(-90 59.6 78.9)">SHP1</text>
<text x="125.6" y="79" transform="rotate(-90 125.6 79)">SHN1</text>
<text x="260.2" y="78.9" transform="rotate(-90 260.2 78.9)">SHP2</text>
<text x="326.3" y="79" transform="rotate(-90 326.3 79)">SHN2</text>
<text x="125.6" y="138.5" transform="rotate(-90 125.6 138.5)">SHP3</text>
<text x="326.3" y="138.5" transform="rotate(-90 326.3 138.5)">SHP4</text>
<text x="36.7" y="145" transform="rotate(-90 36.7 145)">SHN3</text>
<text x="51.9" y="145" transform="rotate(-90 51.9 145)">SHN3</text>
<text x="59.6" y="148.8" transform="rotate(-90 59.6 148.8)">SHP3</text>
<text x="125.6" y="148.8" transform="rotate(-90 125.6 148.8)">SHN3</text>
<text x="237.4" y="145" transform="rotate(-90 237.4 145)">SHN4</text>
<text x="252.6" y="145" transform="rotate(-90 252.6 145)">SHN4</text>
<text x="260.2" y="148.8" transform="rotate(-90 260.2 148.8)">SHP4</text>
<text x="326.3" y="148.8" transform="rotate(-90 326.3 148.8)">SHN4</text>
</g>
</svg>
